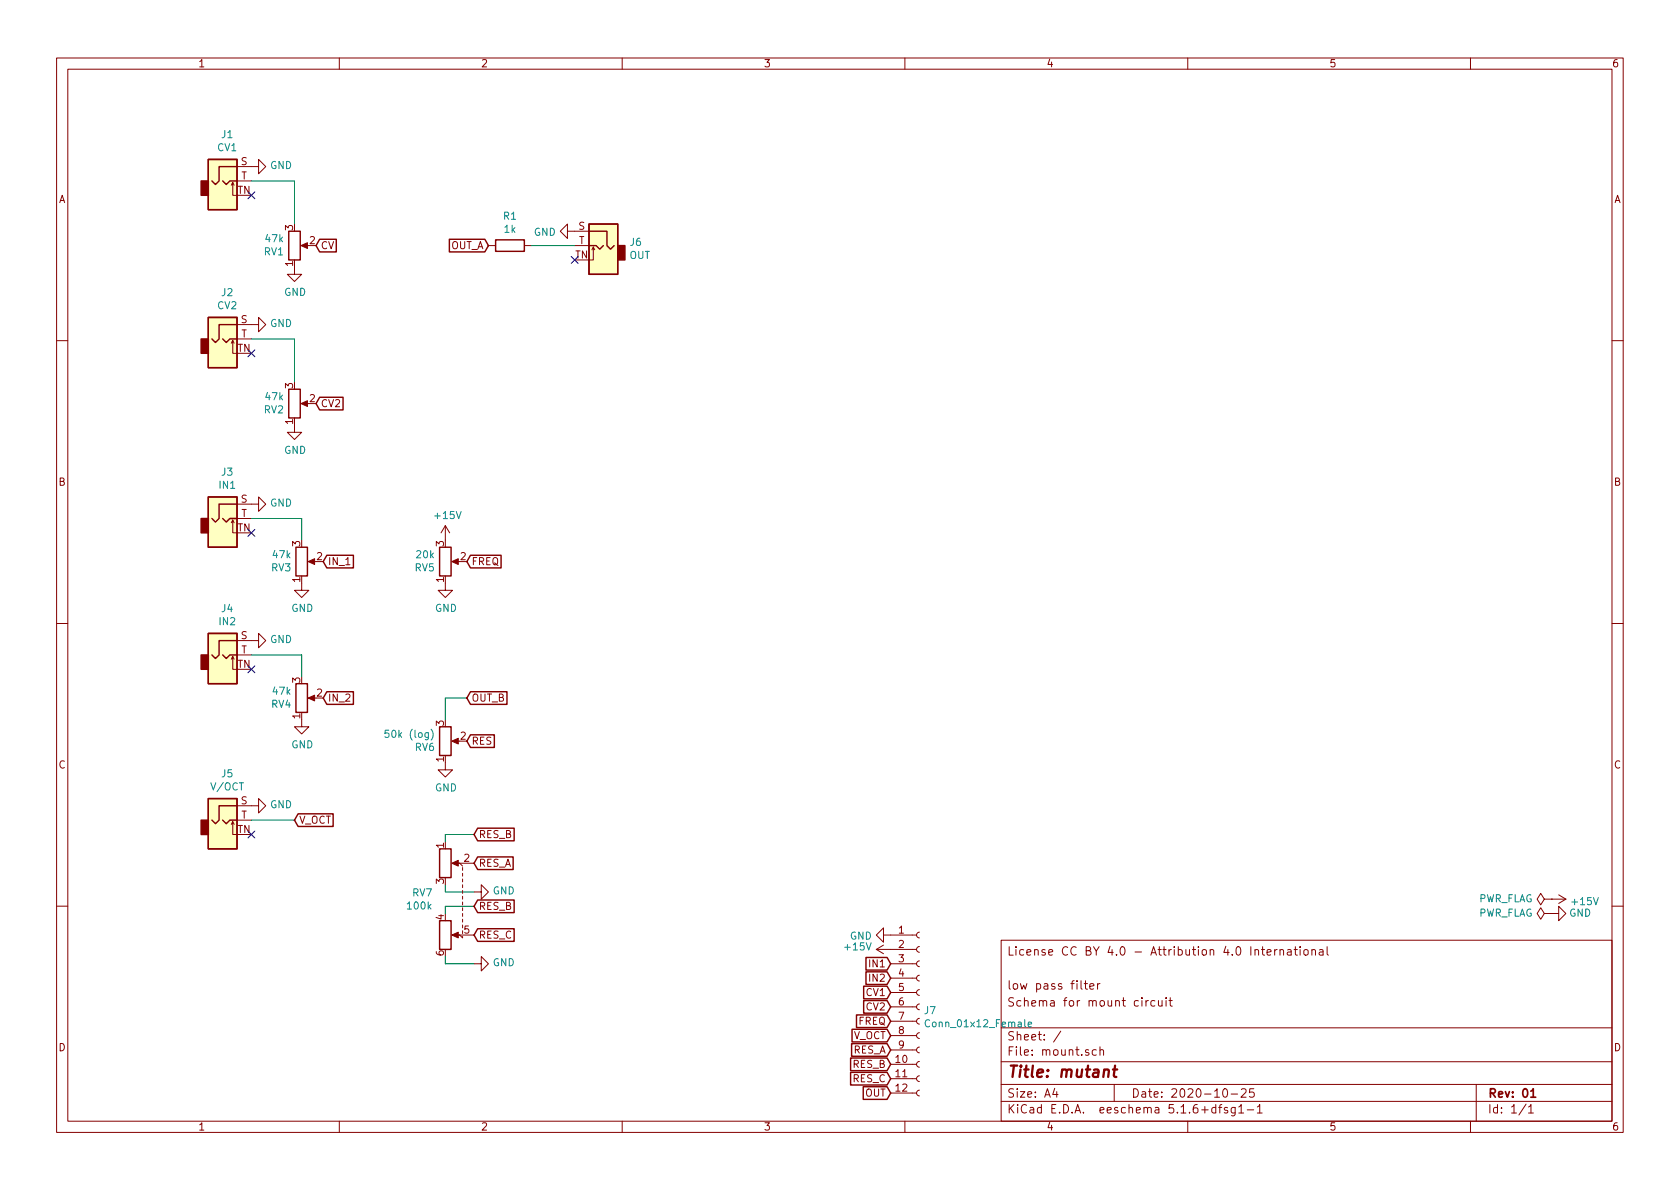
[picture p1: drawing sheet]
<svg xmlns="http://www.w3.org/2000/svg" width="297mm" height="210mm" viewBox="0 0 297 210" stroke-linecap="round" stroke-linejoin="round" font-family="sans-serif">
<g fill="none" stroke="#840000" stroke-width=".18">
<path d="M10 10.3h277v189.9h-277zM12 12.2h273v186.1h-273zM60 10.3v1.9M110 10.3v1.9M160 10.3v1.9M210 10.3v1.9M260 10.3v1.9M40.9 32.8l.2-.5v2.2h.8M41.1 32.3l.3 .5M41.9 29.5h3.8v-1.3l1.3 1.3-1.3 1.2v-1.2M41.9 32h2.5M41.9 57.4h3.8v-1.3l1.3 1.3-1.3 1.3v-1.3"/>
<path d="M41.9 59.9h2.5M52.1 47.2v1.3h1.2l-1.2 1.3-1.3-1.3h1.3M53.6 43.4h1M86.4 43.4h1.2M92.7 43.4h1.3M100.3 40.9v-1.3l-1.2 1.3 1.2 1.3v-1.3h3.8M101.6 43.4h2.5M104.9 43.7l-.3 .5M105.2 44.2l-.3-.5v2.3h-.8M10 60.2h2M40.9 60.7l.2-.5v2.3h.8M41.1 60.2l.3 .5"/>
<path d="M52.1 75.2v1.2h1.2l-1.2 1.3-1.3-1.3h1.3M53.6 71.4h1M285 60.2h2M40.9 92.5l.2-.6v2.3h.8M41.1 91.9l.3 .6M41.9 89.1h3.8v-1.2l1.3 1.2-1.3 1.3v-1.3M41.9 91.7h2.5M54.9 99.3h1M78.7 93l-.7 1.2M78.7 93v2.5M78.7 93l.8 1.2M80.3 99.3h1"/>
<path d="M10 110.3h2M40.9 116.6l.2-.5v2.3h.8M41.1 116.1l.3 .5M41.9 113.3h3.8v-1.3l1.3 1.3-1.3 1.2v-1.2M41.9 115.8h2.5M53.3 103.1v1.3h1.3l-1.3 1.3-1.2-1.3h1.2M78.7 103.1v1.3h1.3l-1.3 1.3-1.2-1.3h1.2M285 110.3h2M53.3 127.2v1.3h1.3l-1.3 1.3-1.2-1.3h1.2M54.9 123.4h1M78.7 134.9v1.2h1.3l-1.3 1.3-1.2-1.3h1.2M80.3 131.1h1"/>
<path d="M40.9 145.8l.2-.5v2.3h.8M41.1 145.3l.3 .5M41.9 142.5h3.8v-1.3l1.3 1.3-1.3 1.3v-1.3M41.9 145h2.5M80.3 152.6h3.5M81.3 152.6l.5 .6M81.8 153.4v.5M81.8 154.4v.5M81.8 155.4v.6M81.8 156.5v.5M81.8 157.5v.5M81.8 158.5v.5"/>
<path d="M81.8 159.5v.5M83.8 157.7h1.3v-1.2l1.3 1.2-1.3 1.3v-1.3M273 159l-.6-1-.6 1 .6 1 .6-1h1.3M274.3 159h.1M274.3 159h2.6M275.6 158.2l1.3 .8M276.9 159l-1.3 .8M10 160.2h2M80.3 165.3h3.5M81.3 165.3l.5 .6v-.3M81.8 160.5v.5M81.8 161.5v.5"/>
<path d="M81.8 162.6v.5M83.8 170.4h1.3v-1.2l1.3 1.2-1.3 1.3v-1.3M154.9 167.9h7.2M154.9 167.9l1.3 .8M156.2 165.3v-1.2l-1.3 1.2 1.3 1.3v-1.3h5.9M156.2 167.1l-1.3 .8M157.5 178h4.6M157.5 175.5h4.6M157.5 173h4.6M157.5 170.4h4.6M162.6 177.5l-.3 .1-.2 .4 .1 .4 .4 .2M162.6 175l-.3 .1-.2 .3 .1 .4 .4 .2"/>
<path d="M162.6 172.5l-.3 .1-.2 .3 .1 .4 .4 .2M162.6 169.9l-.3 .1-.2 .4 .1 .3 .4 .2M162.6 167.4l-.3 .1-.2 .3 .1 .4 .4 .2M162.6 164.8l-.3 .1-.2 .4 .1 .4 .4 .2M177 166.3h108v32h-108zM191.7 173.9h.6M191.9 173.4v1.3l.4 .2M192.7 174.4l.7-.1-.1-.3-.4-.1-.2 .2 .1 .7h.5M194.1 173.9v1M194.5 173.9l-.3 .1-.1 .2M201.9 176.4v.2M201.9 176.9v1"/>
<path d="M202.6 176.9v1M203 176.9l-.4 .3M204.2 177l-.4-.1-.3 .3 .1 .6h.6M204.8 176.9v.8a.37 .37 0 0 0 .7 .1M205.5 176.9v1M206.2 176.4v.2M206.2 176.9v1M206.7 176.9h.6M206.9 176.4v1.3l.4 .2M223 167.9h.6M223.2 167.4v1.3l.4 .2M224 168.4l.7-.1v-.3l-.5-.1-.2 .2 .1 .7h.6"/>
<path d="M225.4 167.9v1M225.8 167.9l-.4 .3M226.3 168l.2-.1 .4 .1v.9M226.3 167.9v1M227.7 168h.5l.1 .9M228.3 168.3h-.5l-.2 .2 .2 .4 .5-.1M228.8 167.9h.6M229 167.4v1.3l.4 .2M229.9 167.4v.2M229.9 167.9v1M230.6 168l.2-.1 .4 .1v.8l-.2 .1-.4-.1zM232 168l.2-.1 .3 .1 .1 .9"/>
<path d="M232 167.9v1M233.3 168h.6v.9M233.9 168.3h-.4l-.3 .2 .3 .4 .4-.1M234.6 167.4v1.3l.3 .2M273 161.5l-.6-1-.6 1 .6 1.1 .6-1.1h1.3M274.3 161.5h1.3v-1.2l1.3 1.2-1.3 1.3v-1.3M274.3 161.5h.1M285 160.2h2M60 198.3v1.9M110 198.3v1.9M157.5 193.3h4.6M157.5 190.7h4.6"/>
<path d="M157.5 188.2h4.6M157.5 185.7h4.6M157.5 183.1h4.6M157.5 180.6h4.6M160 198.3v1.9M162.6 192.8l-.3 .1-.2 .3 .1 .4 .4 .2M162.6 190.2l-.3 .1-.2 .4 .1 .4 .4 .2M162.6 187.7l-.3 .1-.2 .3 .1 .4 .4 .2M162.6 185.2l-.3 .1-.2 .3 .1 .4 .4 .2M162.6 182.6l-.3 .1-.2 .4 .1 .3 .4 .2M162.6 180.1l-.3 .1-.2 .3 .1 .4 .4 .2M177 194.8h108"/>
<path d="M177 191.8h108M177 187.8h108M177 181.8h108M186.5 192.5l-.4 1h1M186.8 193v1M187.6 182.3l-1.3 2M193.8 185.7l-.4-.1-.3 .3 .1 .6 .2 .1 .4-.1M194.5 185.7l.2-.1 .3 .1 .1 .9M194.5 185.1v1.5M197 191.8v3M210 198.3v1.9M215 195.9l-.5-.1-.3 .3 .1 .6 .2 .1 .5-.1"/>
<path d="M215 195.3v1.5M215.5 195.8h.5M216 195.3l-.3 .2v1.3M216.3 192.7l.4-.2a.94 .94 0 0 1 0 1.5 .79 .79 0 0 1-.4-1.3zM217 195.9l-.3-.1-.2 .2v.3l.5 .1v.3h-.5M217.7 193.5h1.1M218.4 195.8v1.2l-.3 .3h-.3M218.4 195.9l-.4-.1-.3 .3 .1 .6h.6M219 195.8l.5-.5v1.5M219 196.8h.9M219.5 192.7l.2-.2h.3l.3 .2v.3v.2l-.9 .8h.9M220.5 196.3h1.2"/>
<path d="M221.7 192.5h-.7l-.1 .7 .2-.1 .5 .1 .2 .2-.1 .5-.2 .1-.6-.1M222.3 195.8l.4-.5v1.5M222.3 196.8h.9M260 198.3v1.9M261 191.8v6.5M269.8 195.2l-1.2 2M270.3 195.8l.4-.5v1.5M270.3 196.8h.8"/>
</g>
<path d="M270.7 193l.4-.5v1.5M270.7 194h.8" fill="none" stroke="#840000" stroke-width=".3"/>
<path d="M195.2 189.3a.5 .5 0 0 1 .9 .1l-.2 1M196.8 189.1h.7M197.2 188.4l-.3 1.8 .1 .1 .4 .1" fill="none" stroke="#840000" stroke-width=".41"/>
<g fill="#ffffc2" stroke="#ffffc2" stroke-width=".18">
<path d="M104.1 39.6h5.1v8.9h-5.1z"/>
<path d="M36.8 87.9h5.1v8.9h-5.1z"/>
<path d="M36.8 112h5.1v8.9h-5.1z"/>
<path d="M36.8 141.2h5.1v8.9h-5.1z"/>
<path d="M36.8 56.1h5.1v8.9h-5.1z"/>
<path d="M36.8 28.2h5.1v8.9h-5.1z"/>
</g>
<g fill="none" stroke="#840000" stroke-width=".25">
<path d="M36.8 28.2h5.1v8.9h-5.1zM39.4 32l.6 .6 .6-.6h1.3M41.9 29.5h-3.2v2.5l-.6 .6-.6-.6M104.1 39.6h5.1v8.9h-5.1zM36.8 56.1h5.1v8.9h-5.1zM39.4 59.9l.6 .7 .6-.7h1.3M41.9 57.4h-3.2v2.5l-.6 .7-.6-.7M51.1 40.9h2v5.1h-2zM56.5 42.3h3v2.2h-3l-.6-1.1zM79.5 42.3h6.2l.7 1.1-.7 1.1h-6.2zM87.6 42.4h5.1v2h-5.1zM104.1 43.4h1.3l.6 .7 .7-.7"/>
<path d="M104.1 40.9h3.2v2.5l.6 .7 .7-.7M51.1 68.8h2v5.1h-2zM56.5 70.3h4.2v2.2h-4.2l-.6-1.1zM36.8 87.9h5.1v8.9h-5.1zM39.4 91.7l.6 .6 .6-.6h1.3M41.9 89.1h-3.2v2.6l-.6 .6-.6-.6M52.3 96.8h2.1v5h-2.1zM57.8 98.2h4.7v2.2h-4.7l-.7-1.1zM77.7 96.8h2.1v5h-2.1zM83.2 98.2h5.4v2.2h-5.4l-.7-1.1zM36.8 112h5.1v8.9h-5.1zM39.4 115.8l.6 .7 .6-.7h1.3"/>
<path d="M41.9 113.3h-3.2v2.5l-.6 .7-.6-.7M52.3 120.9h2.1v5.1h-2.1zM57.8 122.3h4.7v2.3h-4.7l-.7-1.2zM77.7 128.5h2.1v5.1h-2.1zM83.2 129.9h4.2v2.3h-4.2l-.7-1.1zM83.2 122.3h6.4v2.3h-6.4l-.7-1.2zM36.8 141.2h5.1v8.9h-5.1zM39.4 145l.6 .7 .6-.7h1.3M41.9 142.5h-3.2v2.5l-.6 .7-.6-.7M52.7 143.9h6.2v2.2h-6.2l-.6-1.1zM77.7 150.1h2.1v5.1h-2.1zM84.5 146.5h6.4v2.2h-6.4l-.7-1.1z"/>
<path d="M84.5 159.2h6.4v2.2h-6.4l-.7-1.1zM84.5 151.5h6.2v2.3h-6.2l-.7-1.2zM77.7 162.8h2.1v5.1h-2.1zM84.5 164.2h6.4v2.3h-6.4l-.7-1.2zM151.4 179.5h5.4l.7 1.1-.7 1.1h-5.4zM152.7 174.4h4.1l.7 1.1-.7 1.1h-4.1zM152.7 176.9h4.1l.7 1.1-.7 1.2h-4.1zM153.1 171.9h3.7l.7 1.1-.7 1.1h-3.7zM153.1 169.3h3.7l.7 1.1-.7 1.1h-3.7zM150.4 189.6h6.4l.7 1.1-.7 1.2h-6.4zM150.4 187.1h6.4l.7 1.1-.7 1.1h-6.4zM150.6 184.6h6.2l.7 1.1-.7 1.1h-6.2z"/>
<path d="M150.6 182h6.2l.7 1.1-.7 1.1h-6.2zM152.6 192.2h4.2l.7 1.1-.7 1.1h-4.2z"/>
</g>
<g fill="#840000" stroke="#840000" stroke-width=".25">
<path d="M109.2 43.4h1.3v2.6h-1.3z"/>
<path d="M35.6 91.7h1.2v2.5h-1.2z"/>
<path d="M35.6 115.8h1.2v2.6h-1.2z"/>
<path d="M35.6 145h1.2v2.6h-1.2z"/>
<path d="M35.6 59.9h1.2v2.6h-1.2z"/>
<path d="M35.6 32h1.2v2.5h-1.2z"/>
</g>
<g fill="#840000" stroke="#840000" stroke-width=".18">
<path d="M53.2 71.4l1.2-.5v1z"/>
<path d="M54.5 123.4l1.1-.5v1z"/>
<path d="M54.5 99.3l1.1-.5v1z"/>
<path d="M79.9 152.6l1.1-.5v1.1z"/>
<path d="M79.9 165.3l1.1-.5v1.1z"/>
<path d="M79.9 131.1l1.1-.5v1z"/>
<path d="M79.9 99.3l1.1-.5v1z"/>
<path d="M53.2 43.4l1.2-.5v1z"/>
</g>
<path d="M68.7 129.1h-.6l-.1 .6 .2-.1 .5 .1v.6l-.1 .1-.6-.1M76.2 129a1.47 1.47 0 0 1 0 1.9M164.4 180.4a.6 .6 0 0 0-.9 .5 .6 .6 0 0 0 .6 .7l.3-.1M181.8 181.1l.6-.1-.1-.2-.3-.1-.2 .2v.6h.5" fill="none" stroke="#008484" stroke-width=".18"/>
<path d="M44.4 32h7.7v7.6M44.4 59.9h7.7v7.7M94 43.4h7.6M44.4 91.7h8.9v3.8M44.4 115.8h8.9v3.8M82.5 123.4h-3.8v3.8M44.4 145h7.7M78.7 156.5v1.2h5.1M83.8 147.6h-5.1v1.2M78.7 169.2v1.2h5.1M83.8 160.3h-5.1v1.2" fill="none" stroke="#008400" stroke-width=".18"/>
<path d="M43.8 33.9l1.3 1.2M45.1 33.9l-1.3 1.2M101 45.4l1.2 1.2M102.2 45.4l-1.2 1.2M43.8 61.9l1.3 1.2M45.1 61.9l-1.3 1.2M43.8 93.6l1.3 1.2M45.1 93.6l-1.3 1.2M43.8 117.7l1.3 1.3M45.1 117.7l-1.3 1.3M43.8 147l1.3 1.2M45.1 147l-1.3 1.2" fill="none" stroke="#000084" stroke-width=".18"/>
<text font-size="2.8" fill="#840000" x="178" y="190.5">Title: mutant</text>
<g font-size="2.1" fill="#840000">
<text x="178" y="169">License CC BY 4.0 - Attribution 4.0 International</text>
<text x="178" y="178">Schema for mount circuit</text>
<text x="178" y="175">low pass filter</text>
<text x="178" y="184">Sheet: /</text>
<text x="178" y="186.7">File: mount.sch</text>
<text x="178" y="196.9">KiCad E.D.A. eeschema 5.1.6+dfsg1-1</text>
<text x="178" y="194.1">Size: A4</text>
<text x="200" y="194.1">Date: 2020-10-25</text>
<text x="263" y="194.1">Rev: 01</text>
<text x="263" y="196.9">Id: 1/1</text>
</g>
<g font-size="1.8" fill="#840000">
<text x="35" y="11.9">1</text>
<text x="85" y="11.9">2</text>
<text x="135" y="11.9">3</text>
<text x="185" y="11.9">4</text>
<text x="235" y="11.9">5</text>
<text x="285" y="11.9">6</text>
<text x="42.6" y="29.2">S</text>
<text x="10.4" y="35.9">A</text>
<text x="42" y="34.3">TN</text>
<text x="42.6" y="31.7">T</text>
<text x="285.4" y="35.9">A</text>
<text x="51.8" y="40.7" transform="rotate(-90 51.8 40.7)">3</text>
<text x="102.3" y="40.6">S</text>
<text x="51.8" y="47.1" transform="rotate(-90 51.8 47.1)">1</text>
<text x="54.8" y="43.2">2</text>
<text x="56.7" y="44.1">CV</text>
<text x="79.6" y="44.1">OUT_A</text>
<text x="101.7" y="45.7">TN</text>
<text x="102.3" y="43.2">T</text>
<text x="42.6" y="57.1">S</text>
<text x="42.6" y="59.7">T</text>
<text x="42" y="62.2">TN</text>
<text x="51.8" y="68.7" transform="rotate(-90 51.8 68.7)">3</text>
<text x="54.8" y="71.1">2</text>
<text x="51.8" y="75" transform="rotate(-90 51.8 75)">1</text>
<text x="56.7" y="72">CV2</text>
<text x="10.4" y="85.9">B</text>
<text x="42.6" y="88.9">S</text>
<text x="285.4" y="85.9">B</text>
<text x="42" y="94">TN</text>
<text x="42.6" y="91.4">T</text>
<text x="53.1" y="96.6" transform="rotate(-90 53.1 96.6)">3</text>
<text x="56" y="99.1">2</text>
<text x="57.9" y="99.9">IN_1</text>
<text x="78.5" y="96.6" transform="rotate(-90 78.5 96.6)">3</text>
<text x="81.4" y="99.1">2</text>
<text x="83.3" y="99.9">FREQ</text>
<text x="53.1" y="103" transform="rotate(-90 53.1 103)">1</text>
<text x="78.5" y="103" transform="rotate(-90 78.5 103)">1</text>
<text x="42.6" y="113">S</text>
<text x="42" y="118.1">TN</text>
<text x="42.6" y="115.6">T</text>
<text x="53.1" y="120.7" transform="rotate(-90 53.1 120.7)">3</text>
<text x="56" y="123.2">2</text>
<text x="57.9" y="124.1">IN_2</text>
<text x="83.3" y="124.1">OUT_B</text>
<text x="53.1" y="127.1" transform="rotate(-90 53.1 127.1)">1</text>
<text x="78.5" y="128.4" transform="rotate(-90 78.5 128.4)">3</text>
<text x="81.4" y="130.8">2</text>
<text x="83.3" y="131.7">RES</text>
<text x="10.4" y="135.9">C</text>
<text x="78.5" y="134.7" transform="rotate(-90 78.5 134.7)">1</text>
<text x="285.4" y="135.9">C</text>
<text x="42.6" y="142.2">S</text>
<text x="42" y="147.3">TN</text>
<text x="42.6" y="144.8">T</text>
<text x="52.9" y="145.7">V_OCT</text>
<text x="78.5" y="150" transform="rotate(-90 78.5 150)">1</text>
<text x="84.6" y="148.2">RES_B</text>
<text x="82.1" y="152.4">2</text>
<text x="84.6" y="153.3">RES_A</text>
<text x="78.5" y="156.3" transform="rotate(-90 78.5 156.3)">3</text>
<text x="84.6" y="160.9">RES_B</text>
<text x="78.5" y="162.7" transform="rotate(-90 78.5 162.7)">4</text>
<text x="82.1" y="165.1">5</text>
<text x="84.6" y="166">RES_C</text>
<text x="158.9" y="165.1">1</text>
<text x="158.9" y="167.6">2</text>
<text x="78.5" y="169" transform="rotate(-90 78.5 169)">6</text>
<text x="153.9" y="173.6">IN2</text>
<text x="153.9" y="171.1">IN1</text>
<text x="158.9" y="170.2">3</text>
<text x="158.9" y="172.7">4</text>
<text x="153.3" y="176.1">CV1</text>
<text x="153.3" y="178.7">CV2</text>
<text x="158.9" y="175.3">5</text>
<text x="158.9" y="177.8">6</text>
<text x="10.4" y="185.9">D</text>
<text x="150.8" y="183.8">V_OCT</text>
<text x="151.8" y="181.2">FREQ</text>
<text x="158.9" y="180.3">7</text>
<text x="158.9" y="182.9">8</text>
<text x="158.9" y="185.4">9</text>
<text x="285.4" y="185.9">D</text>
<text x="150.8" y="191.4">RES_C</text>
<text x="150.8" y="188.8">RES_B</text>
<text x="150.8" y="186.3">RES_A</text>
<text x="158.4" y="188">10</text>
<text x="158.4" y="190.5">11</text>
<text x="153" y="193.9">OUT</text>
<text x="158.4" y="193">12</text>
<text x="35" y="199.9">1</text>
<text x="85" y="199.9">2</text>
<text x="135" y="199.9">3</text>
<text x="185" y="199.9">4</text>
<text x="235" y="199.9">5</text>
<text x="285" y="199.9">6</text>
</g>
<g font-size="1.8" fill="#008484">
<text x="38.5" y="26.7">CV1</text>
<text x="39.2" y="24.4">J1</text>
<text x="47.8" y="29.9">GND</text>
<text x="89.1" y="38.9">R1</text>
<text x="89.2" y="41.2">1k</text>
<text x="94.4" y="41.7">GND</text>
<text x="46.7" y="45.2">RV1</text>
<text x="47" y="42.8">47k</text>
<text x="111.3" y="45.8">OUT</text>
<text x="111.5" y="43.5">J6</text>
<text x="39.2" y="52.4">J2</text>
<text x="50.2" y="52.3">GND</text>
<text x="38.5" y="54.7">CV2</text>
<text x="47.8" y="57.8">GND</text>
<text x="47" y="70.8">47k</text>
<text x="46.7" y="73.1">RV2</text>
<text x="50.2" y="80.3">GND</text>
<text x="38.8" y="86.4">IN1</text>
<text x="39.2" y="84.1">J3</text>
<text x="47.8" y="89.6">GND</text>
<text x="77" y="91.8">+15V</text>
<text x="48" y="101">RV3</text>
<text x="48.3" y="98.7">47k</text>
<text x="73.4" y="101">RV5</text>
<text x="73.7" y="98.7">20k</text>
<text x="38.8" y="110.6">IN2</text>
<text x="39.2" y="108.2">J4</text>
<text x="47.8" y="113.7">GND</text>
<text x="51.5" y="108.2">GND</text>
<text x="76.9" y="108.2">GND</text>
<text x="48" y="125.2">RV4</text>
<text x="48.3" y="122.9">47k</text>
<text x="68.7" y="130.5">50k (log)</text>
<text x="39.2" y="137.5">J5</text>
<text x="51.5" y="132.3">GND</text>
<text x="73.4" y="132.8">RV6</text>
<text x="37.5" y="139.8">V/OCT</text>
<text x="47.8" y="142.9">GND</text>
<text x="76.9" y="139.9">GND</text>
<text x="72.2" y="160.8">100k</text>
<text x="73" y="158.5">RV7</text>
<text x="87.1" y="158.2">GND</text>
<text x="261.3" y="159.6">PWR_FLAG</text>
<text x="278.1" y="160.1">+15V</text>
<text x="150.3" y="166.2">GND</text>
<text x="261.3" y="162.1">PWR_FLAG</text>
<text x="277.4" y="162.1">GND</text>
<text x="87.1" y="170.9">GND</text>
<text x="149.5" y="168.1">+15V</text>
<text x="163.5" y="179.3">J7</text>
<text x="164.3" y="181.7">Conn_01x12_Female</text>
</g>
</svg>
